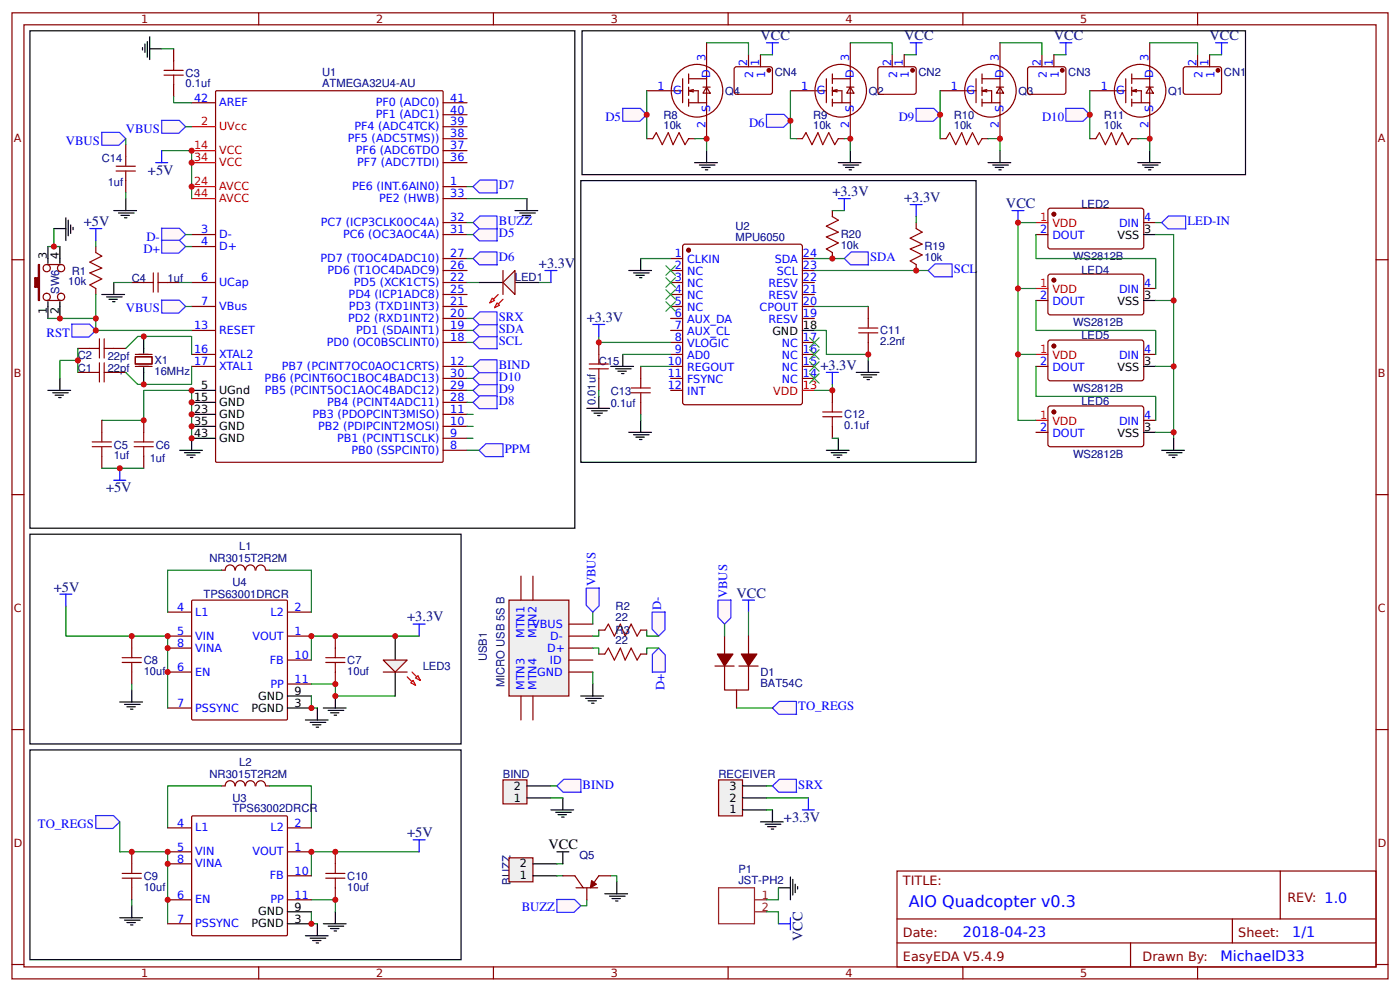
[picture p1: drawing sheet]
<svg xmlns="http://www.w3.org/2000/svg" width="309mm" height="219mm" viewBox="0 0 309 219" stroke-linecap="round" stroke-linejoin="round" font-family="sans-serif">
<g fill="none" stroke="#800" stroke-width=".26">
<path d="M2.6 2.8h304.1v213.3h-304.1zM5.3 5.5h298.7v207.9h-298.7zM57.1 2.8v2.7M109 2.8v2.7M160.9 2.8v2.7M212.7 2.8v2.7M264.6 2.8v2.7M42.3 22.7h5.3M47.8 20.1l49.8-.1 .3 .2v81.6l-.1 .2h-49.9l-.2-.1-.1-81.6zM97.9 22.7h5.3M97.9 35.9h5.3M97.9 33.3h5.3"/>
<path d="M97.9 30.6h5.3M97.9 28h5.3M97.9 25.3h5.3M2.6 57.3h2.7M21.2 54.4v1.3M42.3 54.4h5.3M42.3 51.8h5.3M97.9 51.8h5.3M97.9 41.2h5.3M97.9 57.1h5.3M97.9 59.7h5.3M97.9 49.1h5.3"/>
<path d="M97.9 43.8h5.3M304 57.3h2.7M17.2 76.9h2.6M21.2 63.7v1.3M25.1 76.9h2.7M42.3 78.2h5.3M42.3 67.7h5.3M42.3 62.4h5.3M42.3 72.9h5.3M97.9 67.7h5.3M97.9 62.4h5.3M97.9 72.9h5.3"/>
<path d="M97.9 65h5.3M97.9 70.3h5.3M97.9 75.6h5.3M17.2 82.2h2.6M25.1 82.2h2.7M42.3 80.9h5.3M97.9 80.9h5.3M97.9 83.5h5.3M97.9 86.2h5.3M97.9 88.8h5.3M97.9 91.5h5.3M97.9 94.1h5.3"/>
<path d="M97.9 96.8h5.3M97.9 99.4h5.3M2.6 109.2h2.7M304 109.2h2.7M2.6 161.1h2.7M304 161.1h2.7M198.2 192.3h105.8v21.1h-105.8zM282.8 192.3v10.6M2.6 212.9h2.7M57.1 213.4v2.7M109 213.4v2.7M160.9 213.4v2.7"/>
<path d="M198.2 202.9h105.8M198.2 208.1h105.8M212.7 213.4v2.7M249.8 208.1v5.3M264.6 213.4v2.7M272.3 202.9v5.2M304 212.9h2.7"/>
</g>
<path d="M42.3 35.9h5.3M42.3 33.3h5.3M42.3 28h5.3M42.3 43.8h5.3M42.3 41.2h5.3" fill="none" stroke="#f00" stroke-width=".26"/>
<path d="M42.3 86.2h5.3M42.3 96.8h5.3M42.3 94.1h5.3M42.3 88.8h5.3M42.3 91.5h5.3" fill="none" stroke="#000" stroke-width=".26"/>
<path d="M21.2 55.7l1.3 .8-2.7 1.4 2.7 1.3-2.7 1 2.7 1.4-2.7 1.3 1.4 .8M19.8 76.9h2.2M22 74.8v4.2M23 74.8v4.2M23 76.9h2.1M19.8 82.2h2.2M22 80.1v4.2M23 82.2h2.1M23 80.1v4.2" fill="none" stroke="#a00000" stroke-width=".26"/>
<path d="M15.8 71.6h4l1.4 1.3-1.6 1.5h-3.7z" fill="#fff7f8" stroke="#430aff" stroke-width=".26"/>
<path d="M35.7 10.8h2.7M35.7 33.3h6.6v10.5M38.4 21.4v1.3h3.9M21.2 53.1v1.3M17.2 76.9v2.7h-4v3.9M21.2 65v7.9h21.1M25.1 62.4h4M27.8 76.9l2.6-2.6h11.9v3.9M39.7 62.4h2.6M22.5 92.8h9.2v-6.6h10.6v10.6M42.3 80.9v4h-11.9l-2.6-2.7" fill="none" stroke="#080" stroke-width=".26"/>
<g fill="none" stroke="#000" stroke-width=".26">
<path d="M31.5 10.5v.5M32 9.7v1.9M32.5 9.2v3.4M33.1 10.8h2.6M33.1 8.1v5M22.5 65h5M23.5 65.5h3.5M24.1 66.1h1.8M24.9 66.6h.5M25.1 62.4v2.6M10.6 86.2h5M11.6 86.7h3.5"/>
<path d="M12.2 87.2h1.8M13 87.8h.5M13.2 83.5v2.7M39.7 99.4h5M40.7 99.9h3.5M42.3 96.8v2.6M41.3 100.5h1.8M42.1 101h.5"/>
</g>
<path d="M36.2 16.6h4.3M36.2 15.5h4.3M38.4 13.4v2.1M38.4 16.6v2.1M31.7 62.4h2.2M33.9 60.2v4.3M34.9 60.2v4.3M34.9 62.4h2.1" fill="none" stroke="#a00000" stroke-width=".26"/>
<path d="M38.4 10.8v2.6M38.4 18.7v2.7M29.1 62.4h2.6M37 62.4h2.7" fill="none" stroke="#800" stroke-width=".26"/>
<g fill="#fff7f8" stroke="#430aff" stroke-width=".26">
<path d="M35.7 50.4h3.9l1.4 1.4-1.5 1.4h-3.8z"/>
<path d="M35.7 53h3.9l1.4 1.4-1.5 1.5h-3.8z"/>
</g>
<path d="M41 54.4h1.3M41 51.8h1.3" fill="none" stroke="#080" stroke-width=".26"/>
<g fill="#fff7f8" stroke="#430aff" stroke-width=".26">
<path d="M104.5 86.2l1.5-1.5h3.8l.1 2.9h-4z"/>
<path d="M104.5 83.5l1.5-1.4h3.8l.1 2.8h-4z"/>
<path d="M104.5 80.9l1.5-1.5h3.8l.1 2.9h-4z"/>
<path d="M104.5 75.6l1.5-1.5h3.8l.1 2.9h-4z"/>
<path d="M104.5 72.9l1.5-1.4h3.8l.1 2.8h-4z"/>
<path d="M104.5 70.3l1.5-1.5h3.8l.1 2.9h-4z"/>
<path d="M104.5 57.1l1.5-1.5h3.8l.1 2.9h-4z"/>
<path d="M104.5 51.8l1.5-1.5h3.8l.1 2.9h-4z"/>
</g>
<g fill="none" stroke="#080" stroke-width=".26">
<path d="M103.2 57.1h1.3M103.2 51.8h1.3M103.2 41.2h1.3M103.2 62.4h2.6M103.2 70.3h1.3M103.2 72.9h1.3M103.2 75.6h1.3M119.1 62.4h2.6M103.2 80.9h1.3M103.2 83.5h1.3M103.2 86.2h1.3M103.2 88.8h1.3"/>
<path d="M103.2 91.5h1.3M103.2 94.1h1.3M103.2 96.8h1.3M22.5 103.4h9.2"/>
</g>
<path d="M20.4 97.6h4.2M20.4 98.6h4.2M22.5 95.4v2.2M22.5 98.6v2.1M29.6 97.6h4.3M29.6 98.6h4.3M31.7 95.4v2.2M31.7 98.6v2.1" fill="none" stroke="#a00000" stroke-width=".26"/>
<path d="M22.5 92.8v2.6M31.7 92.8v2.6M22.5 100.7v2.7M31.7 100.7v2.7" fill="none" stroke="#800" stroke-width=".26"/>
<path d="M35.7 66.3h3.9l1.4 1.4-1.5 1.4h-3.8z" fill="#fff7f8" stroke="#430aff" stroke-width=".26"/>
<path d="M41 67.7h1.3" fill="none" stroke="#080" stroke-width=".26"/>
<path d="M35.7 26.6h3.9l1.4 1.4-1.5 1.4h-3.8z" fill="#fff7f8" stroke="#430aff" stroke-width=".26"/>
<path d="M41 28h1.3" fill="none" stroke="#080" stroke-width=".26"/>
<path d="M25.7 36.7h4.2M25.7 37.8h4.2M27.8 34.6v2.1M27.8 37.8v2.1" fill="none" stroke="#a00000" stroke-width=".26"/>
<path d="M27.8 31.9v2.7M27.8 39.9v2.6" fill="none" stroke="#800" stroke-width=".26"/>
<path d="M22.4 29.2h4l1.4 1.4-1.5 1.5h-3.8z" fill="#fff7f8" stroke="#430aff" stroke-width=".26"/>
<g fill="none" stroke="#000" stroke-width=".26">
<path d="M6.6 6.8h120.4v109.8h-120.4zM25.1 46.5h5.1M26.2 47h3.4M26.7 47.5h1.9M27.5 48.1h.5M27.8 43.8v2.7M113.8 46.5h5M114.8 47h3.5M115.4 47.5h1.8M116.2 48.1h.5M116.4 43.8v2.7M31.7 74.3v3.7"/>
<path d="M31.7 81.1v3.8"/>
</g>
<path d="M27.8 30.6v1.3M27.8 42.5v1.3M103.2 43.8h13.2" fill="none" stroke="#080" stroke-width=".26"/>
<path d="M29.9 78.8h3.7v1.6h-3.7zM29.9 78.2h3.7M29.9 80.9h3.7" fill="none" stroke="#800" stroke-width=".26"/>
<path d="M104.5 41.2l1.5-1.5h3.8l.1 2.9h-4z" fill="#fff7f8" stroke="#430aff" stroke-width=".26"/>
<circle cx="152.1" cy="55.2" r=".4" fill="#800" stroke="#800" stroke-width=".26"/>
<g fill="none" stroke="#800" stroke-width=".26">
<path d="M148.2 57.1h2.6M148.2 59.7h2.6M151.1 54l25.6-.1 .5 .3 .1 34.6-.3 .5h-25.7l-.4-.2-.1-34.7zM177.3 57.1h2.6M177.3 59.7h2.6M148.2 62.4h2.6M148.2 65h2.6M148.2 67.7h2.6M148.2 70.3h2.6M148.2 72.9h2.6M148.2 75.6h2.6M148.2 78.2h2.6"/>
<path d="M177.3 62.4h2.6M177.3 65h2.6M177.3 67.7h2.6M177.3 70.3h2.6M177.3 75.6h2.6M177.3 78.2h2.6M148.2 80.9h2.6M148.2 83.5h2.6M148.2 86.2h2.6M177.3 80.9h2.6M177.3 83.5h2.6"/>
</g>
<path d="M177.3 86.2h2.6" fill="none" stroke="#f00" stroke-width=".26"/>
<path d="M177.3 72.9h2.6" fill="none" stroke="#000" stroke-width=".26"/>
<path d="M178.9 79.8l2.1 2.1zM181 79.8l-2.1 2.1z" fill="#000" stroke="#3c3" stroke-width=".26"/>
<g fill="#fff7f8" stroke="#430aff" stroke-width=".26">
<path d="M186.5 57.1l1.6-1.5h3.7l.1 2.9h-4z"/>
<path d="M205.1 59.7l1.5-1.4h3.7l.1 2.8h-4z"/>
</g>
<g fill="none" stroke="#a00000" stroke-width=".26">
<path d="M183.9 47.8l1.3 .8-2.6 1.3 2.6 1.3-2.6 1.1 2.6 1.3-2.6 1.4 1.3 .7M202.4 50.5l1.3 .7-2.6 1.4 2.6 1.3-2.6 1.1 2.6 1.3-2.6 1.3 1.3 .8M132.3 78.2v2.2M189.7 73.5h4.2M189.7 72.4h4.2M191.8 70.3v2.1M191.8 73.5v2.1M130.2 81.4h4.2M130.2 80.4h4.2M132.3 81.4v2.1M139.4 85.6h4.3M139.4 86.7h4.3"/>
<path d="M141.6 83.5v2.1M141.6 86.7v2.1M181.8 92h4.2M181.8 90.9h4.2M183.9 88.8v2.1M183.9 92v2.1M27 146.2h4.2M27 145.2h4.2M29.1 143.1v2.1M29.1 146.2v2.2M72 146.2h4.2M72 145.2h4.2"/>
<path d="M74.1 143.1v2.1M74.1 146.2v2.2"/>
</g>
<g fill="none" stroke="#800" stroke-width=".26">
<path d="M183.9 46.5v1.3M183.9 55.7v1.4M202.4 49.1v1.4M202.4 58.4v1.3M132.3 75.6v2.6M191.8 67.7v2.6M191.8 75.6v2.6M132.3 83.5v2.7M141.6 80.9v2.6M141.6 88.8v2.7M183.9 86.2v2.6M183.9 94.1v2.7"/>
<path d="M37 135.1h5.3M42.5 132.5h20.7l.3 .1v26.1l-.1 .2h-20.8l-.2-.1-.1-26.1zM48.9 125.9h.8M49.8 125.8a1.06 1.06 0 0 1 1-1.1 1.06 1.06 0 0 1 1.1 1.1M52 125.8a1.06 1.06 0 0 1 1.1-1.1 1.06 1.06 0 0 1 1 1.1M54.3 125.8a1.06 1.06 0 0 1 1-1.1 1.06 1.06 0 0 1 1.1 1.1M56.5 125.8a1.06 1.06 0 0 1 1.1-1.1 1.06 1.06 0 0 1 1.1 1.1M58.7 125.9h.8M63.5 135.1h5.3M29.1 140.4v2.7M29.1 148.4v2.6M37 140.4h5.3"/>
<path d="M37 148.4h5.3M37 156.3h5.3M37 143.1h5.3M63.5 140.4h5.3M63.5 145.7h5.3M63.5 151h5.3M74.1 140.4v2.7M74.1 148.4v2.6"/>
</g>
<g fill="none" stroke="#000" stroke-width=".26">
<path d="M128.3 39.9h87.3v62.1h-87.3zM138.9 59.7h5M141.6 57.1v2.6M137.6 78.2v2.7M140 60.2h3.4M140.5 60.8h1.8M141.3 61.3h.5M191.8 79.6v2.6M129.6 90.1h5.1M130.7 90.7h3.4M131.2 91.2h1.9M132 91.7h.6"/>
<path d="M132.3 87.5v2.6M134.9 80.9h5.1M136 81.4h3.4M136.5 81.9h1.9M137.3 82.5h.5M138.9 95.4h5M140 96h3.4M140.5 96.5h1.8M141.3 97h.5M141.6 92.8v2.6M182.6 99.4h5M183.6 99.9h3.5"/>
<path d="M185.2 96.8v2.6M189.2 82.2h5M190.2 82.7h3.5M190.8 83.3h1.8M191.6 83.8h.5M6.6 117.9h95.3v46.3h-95.3zM184.1 100.5h1.9M184.9 101h.6M26.5 155h5M27.5 155.5h3.5M28 156h1.9M28.8 156.6h.6"/>
<path d="M29.1 152.3v2.7M63.5 156.3h5.3M63.5 153.6h5.3M67.5 158.9h5M68.5 159.5h3.5M69.1 160h1.8M70.1 156.3v2.6M71.4 156.3h5.1M72.5 156.8h3.4M73 157.3h1.9M73.8 157.9h.5M74.1 153.6v2.7"/>
<path d="M87.3 140.4v5.3M87.3 148.4v5.2M69.8 160.5h.6"/>
</g>
<g fill="none" stroke="#080" stroke-width=".26">
<path d="M141.6 57.1h6.6M179.9 57.1h6.6M179.9 59.7h25.2M183.9 46.5h2.6M202.4 47.8v1.3M132.3 74.3v1.3h15.9M137.6 78.2h10.6M179.9 72.9h2.7v5.3h9.2v1.4M179.9 67.7h11.9M132.3 86.2v1.3M141.6 80.9h6.6M141.6 91.5v1.3"/>
<path d="M183.9 84.9v1.3h-4M183.9 96.8h1.3M48.9 125.9h-11.9v9.2M59.5 125.9h9.3v9.2M29.1 140.4h7.9v15.9M29.1 151v1.3M68.8 153.6v2.7h1.3M68.8 151h5.3v2.6h13.2M92.6 140.4h-23.8v5.3"/>
</g>
<path d="M185.2 43.8h2.7M186.5 43.8v2.7M201.1 45.2h2.6M202.4 45.2v2.6M131 71.6h2.6M132.3 71.6v2.7M182.6 82.2h2.6M183.9 82.2v2.7M91.3 137.8h2.6M92.6 137.8v2.6" fill="none" stroke="#00f" stroke-width=".26"/>
<g fill="#000" stroke="#3c3" stroke-width=".26">
<path d="M147.1 58.7l2.1 2.1zM147.1 60.8l2.1-2.1z"/>
<path d="M147.1 61.3l2.1 2.1zM149.2 61.3l-2.1 2.1z"/>
<path d="M147.1 63.9l2.1 2.2zM147.1 66.1l2.1-2.2z"/>
<path d="M147.1 66.6l2.1 2.1zM149.2 66.6l-2.1 2.1z"/>
<path d="M178.9 77.2l2.1 2.1zM181 77.2l-2.1 2.1z"/>
<path d="M178.9 74.5l2.1 2.1zM181 74.5l-2.1 2.1z"/>
<path d="M178.9 82.5l2.1 2.1zM181 82.5l-2.1 2.1z"/>
</g>
<path d="M84.7 145.7h5.3l-2.7 2.7z" fill="#efefef" stroke="#800" stroke-width=".26"/>
<path d="M90 149.4l1.8 1.9M91 148.4l1.9 1.8" fill="none" stroke="#f00" stroke-width=".26"/>
<g fill="#efefef" stroke="#f00" stroke-width=".26">
<path d="M91.3 150.2l.5 1.1-1-.6z"/>
<path d="M91.8 149.7l.5-.6 .6 1.1z"/>
</g>
<g fill="none" stroke="#800" stroke-width=".26">
<path d="M84.7 148.4h5.3M51.9 173.5a1.06 1.06 0 0 0-1.1-1.2 1.06 1.06 0 0 0-1 1.2h-.9M52 173.5a1.06 1.06 0 0 1 1.1-1.2 1.06 1.06 0 0 1 1 1.2M54.3 173.5a1.06 1.06 0 0 1 1-1.2 1.06 1.06 0 0 1 1.1 1.2M56.5 173.5a1.06 1.06 0 0 1 1.1-1.2 1.06 1.06 0 0 1 1.1 1.2M58.7 173.5h.8M29.1 188v2.7M29.1 196v2.6M37 188h5.3M37 182.7h5.3M37 198.6h5.3M37 190.7h5.3"/>
<path d="M42.5 180.1h20.7l.3 .1v26.1l-.1 .2-20.8 .1-.2-.2-.1-26zM63.5 188h5.3M63.5 182.7h5.3M63.5 198.6h5.3M63.5 193.3h5.3M74.1 188v2.7M74.1 196v2.6M37 203.9h5.3"/>
</g>
<path d="M14.6 133.8v6.6h14.5M48.9 173.5h-11.9v9.2M59.5 173.5h9.3v9.2M26.5 188h10.5v15.9M29.1 198.6v1.3M68.8 198.6h5.3v2.7M92.6 188h-23.8v5.3M68.8 201.3v2.6h1.3" fill="none" stroke="#080" stroke-width=".26"/>
<g fill="none" stroke="#000" stroke-width=".26">
<path d="M6.6 165.5h95.3v46.4h-95.3zM29.1 199.9v2.7M26.5 202.6h5M27.5 203.1h3.5M28 203.6h1.9M28.8 204.2h.6M63.5 203.9h5.3M63.5 201.3h5.3M67.5 206.6h5M68.5 207.1h3.5M69.1 207.6h1.8M69.8 208.1h.6"/>
<path d="M70.1 203.9v2.7M71.4 203.9h5.1M72.5 204.4h3.4M73 205h1.9M73.8 205.5h.5M74.1 201.3v2.6"/>
</g>
<path d="M27 193.9h4.2M27 192.8h4.2M29.1 190.7v2.1M29.1 193.9v2.1M72 193.9h4.2M72 192.8h4.2M74.1 190.7v2.1M74.1 193.9v2.1" fill="none" stroke="#a00000" stroke-width=".26"/>
<path d="M13.2 131.2h2.7M14.6 131.2v2.6M91.3 185.4h2.6M92.6 185.4v2.6" fill="none" stroke="#00f" stroke-width=".26"/>
<path d="M112.4 132.5h13.3v21.1h-13.3z" fill="#efefef" stroke="#800" stroke-width=".26"/>
<path d="M115.1 127.2v5.3M117.7 127.2v5.3M125.7 137.8h5.3M115.1 153.6v5.3M117.7 153.6v5.3M125.7 148.4h5.3M125.7 140.4h5.3M125.7 143.1h5.3M125.7 145.7h5.3" fill="none" stroke="#800" stroke-width=".26"/>
<path d="M131 135.1v2.7M132.3 139.1v1.3h-1.3M131 143.1h1.3v1.3M131 148.4v2.6" fill="none" stroke="#080" stroke-width=".26"/>
<path d="M128.3 153.6h5M129.4 154.2h3.4M129.9 154.7h1.9M130.7 155.2h.5M131 151v2.6" fill="none" stroke="#000" stroke-width=".26"/>
<g fill="#fff7f8" stroke="#430aff" stroke-width=".26">
<path d="M144.1 144.4l1.4-1.3 1.5 1.5v3.8h-2.9z"/>
<path d="M144.1 135.1h2.8v3.9l-1.4 1.4-1.4-1.5z"/>
</g>
<path d="M142.9 139.1v1.3h2.6M145.5 143.1h-2.6v1.3" fill="none" stroke="#080" stroke-width=".26"/>
<g fill="#fff7f8" stroke="#430aff" stroke-width=".26">
<path d="M129.5 129.8h2.9v3.9l-1.4 1.4-1.5-1.5z"/>
<path d="M123 198.6h3.9l1.4 1.3-1.5 1.5h-3.8z"/>
</g>
<path d="M133.6 197.3h5M134.7 197.8h3.4M135.2 198.4h1.9M136 198.9h.5M136.3 194.7v2.6" fill="none" stroke="#000" stroke-width=".26"/>
<path d="M112.4 189.4h5.3v5.3h-5.3z" fill="#efefef" stroke="#800" stroke-width=".26"/>
<path d="M117.7 193.3h5.3M117.7 190.7h5.3" fill="none" stroke="#000" stroke-width=".26"/>
<path d="M123 193.3h1.4M123 190.7h1.4M129.6 198.6v1.3h-1.3M134.9 193.3h1.4v1.4" fill="none" stroke="#080" stroke-width=".26"/>
<path d="M158.7 172.2h5.3v7.9h-5.3z" fill="#efefef" stroke="#800" stroke-width=".26"/>
<path d="M164 173.5h5.3M164 178.8h5.3M164 176.1h5.3M170.7 178.8v2.6M168 181.4h5M169.1 182h3.4M169.6 182.5h1.8M170.4 183h.5" fill="none" stroke="#000" stroke-width=".26"/>
<path d="M177.3 178.8h2.6M178.6 176.1v2.7" fill="none" stroke="#00f" stroke-width=".26"/>
<path d="M169.3 178.8h1.4M169.3 176.1h9.3M169.3 173.5h1.4" fill="none" stroke="#080" stroke-width=".26"/>
<path d="M111.1 172.2h5.3v5.3h-5.3z" fill="#efefef" stroke="#800" stroke-width=".26"/>
<path d="M116.4 176.1h5.3M116.4 173.5h5.3M121.7 178.8h5M122.8 179.3h3.4M123.3 179.8h1.8M124.4 176.1v2.7M124.1 180.4h.5" fill="none" stroke="#000" stroke-width=".26"/>
<path d="M121.7 176.1h2.7" fill="none" stroke="#080" stroke-width=".26"/>
<path d="M123 173.5l1.6-1.5h3.7l.1 2.9h-4z" fill="#fff7f8" stroke="#430aff" stroke-width=".26"/>
<path d="M121.7 173.5h1.3" fill="none" stroke="#080" stroke-width=".26"/>
<path d="M128.6 6.8h146.6v31.7h-146.6z" fill="none" stroke="#000" stroke-width=".26"/>
<g fill="none" stroke="#800" stroke-width=".26">
<path d="M150 15.9a5.7 5.7 0 0 1 8 .1 5.7 5.7 0 0 1 0 8.1 5.7 5.7 0 0 1-8 0 5.9 5.9 0 0 1 0-8.2zM150.8 17.4v5.3M152.1 16.3v2.1M152.1 19.2v1.9M152.1 17.4h4M153.2 19.8l-1.1 .2M155.3 19.2h1.6M156.1 19.2l.8 1.4h-1.6zM156.1 9.4v21.2M181.7 15.9a5.7 5.7 0 0 1 8.1 .1 5.7 5.7 0 0 1 0 8.1 5.7 5.7 0 0 1-8.1 0 5.9 5.9 0 0 1 0-8.2zM182.6 17.4v5.3M183.9 17.4h4"/>
<path d="M183.9 16.3v2.1M183.9 19.2v1.9M184.9 19.8l-1 .2M187.1 19.2h1.5M187.9 19.2l.7 1.4h-1.5zM187.9 9.4v21.2M214.8 15.9a5.7 5.7 0 0 1 8 .1 5.7 5.7 0 0 1 0 8.1 5.7 5.7 0 0 1-8 0 5.9 5.9 0 0 1 0-8.2zM215.6 17.4v5.3M217 17.4h3.9M217 16.3v2.1M217 19.2v1.9M218 19.8l-1 .2"/>
<path d="M220.1 19.2h1.6M220.9 19.2l.8 1.4h-1.6zM220.9 9.4v21.2M247.9 15.9a5.7 5.7 0 0 1 8 .1 5.7 5.7 0 0 1 0 8.1 5.7 5.7 0 0 1-8 0 5.9 5.9 0 0 1 0-8.2zM248.7 17.4v5.3M250 17.4h4M250 16.3v2.1M250 19.2v1.9M251.1 19.8l-1.1 .2M253.2 19.2h1.6M254 19.2l.8 1.4h-1.6zM254 9.4v21.2"/>
<path d="M142.9 20h5.3M148.4 20h2.4M152.1 21.9v1.6M152.1 22.7h4M153.2 20.3l-1.1-.3h2.2v2.7M174.6 20h5.3M180.2 20h2.4M183.9 22.7h4M183.9 21.9v1.6M184.9 20.3l-1-.3h2.1v2.7M207.7 20h5.3M213.3 20h2.3"/>
<path d="M217 22.7h3.9M217 21.9v1.6M218 20.3l-1-.3h2.1v2.7M240.8 20h5.3M246.3 20h2.4M250 22.7h4M250 21.9v1.6M251.1 20.3l-1.1-.3h2.1v2.7"/>
</g>
<g fill="#fff7f8" stroke="#430aff" stroke-width=".26">
<path d="M137.5 23.9h4l1.4 1.4-1.5 1.5h-3.8z"/>
<path d="M169.3 25.3h3.9l1.4 1.3-1.5 1.5h-3.8z"/>
</g>
<path d="M209 30.6l.8-1.3 1.3 2.6 1.4-2.6 1 2.6 1.3-2.6 1.4 2.6 .8-1.3" fill="none" stroke="#a00000" stroke-width=".26"/>
<path d="M207.7 30.6h1.3M217 30.6h1.3" fill="none" stroke="#800" stroke-width=".26"/>
<path d="M202.3 23.9h4l1.4 1.4-1.5 1.5h-3.8z" fill="#fff7f8" stroke="#430aff" stroke-width=".26"/>
<path d="M144.2 30.6l.8-1.3 1.3 2.6 1.3-2.6 1.1 2.6 1.3-2.6 1.3 2.6 .8-1.3M177.3 30.6l.8-1.3 1.3 2.6 1.3-2.6 1.1 2.6 1.3-2.6 1.3 2.6 .8-1.3M242.1 30.6l.8-1.3 1.3 2.6 1.3-2.6 1.1 2.6 1.3-2.6 1.3 2.6 .8-1.3" fill="none" stroke="#a00000" stroke-width=".26"/>
<path d="M142.9 30.6h1.3M152.1 30.6h1.4M175.9 30.6h1.4M185.2 30.6h1.3M240.8 30.6h1.3M250 30.6h1.4" fill="none" stroke="#800" stroke-width=".26"/>
<g fill="none" stroke="#000" stroke-width=".26">
<path d="M153.5 35.9h5M154.5 36.4h3.5M155 37h1.9M155.8 37.5h.6M156.1 33.3v2.6M185.2 35.9h5M186.3 36.4h3.4M186.8 37h1.8M187.6 37.5h.5M187.9 33.3v2.6M218.3 35.9h5M219.3 36.4h3.5"/>
<path d="M219.9 37h1.8M220.7 37.5h.5M220.9 33.3v2.6M251.4 35.9h5M252.4 36.4h3.5M252.9 37h1.9M253.7 37.5h.6M254 33.3v2.6"/>
</g>
<path d="M142.9 20v10.6M153.5 30.6h2.6v2.7M174.6 20v10.6h1.3M186.5 30.6h1.4v2.7M207.7 20v10.6M218.3 30.6h2.6v2.7M240.8 20v10.6M251.4 30.6h2.6v2.7" fill="none" stroke="#080" stroke-width=".26"/>
<path d="M235.4 23.9h4l1.4 1.4-1.6 1.5h-3.7z" fill="#fff7f8" stroke="#430aff" stroke-width=".26"/>
<path d="M169.3 9.4h2.7M170.7 9.4v2.7M201.1 9.4h2.6M202.4 9.4v2.7M234.2 9.4h2.6M235.5 9.4v2.7M268.6 9.4h2.6M269.9 9.4v2.7" fill="none" stroke="#00f" stroke-width=".26"/>
<path d="M162.5 14.8h7.9l.3 .5-.1 5.3-.5 .2h-7.6l-.3-.5v-5zM165.4 12.1v2.6M168 12.1v2.6M194.2 14.8h7.9l.3 .5-.1 5.3-.4 .2h-7.7l-.3-.5v-5zM197.1 12.1v2.6M199.8 12.1v2.6M227.3 14.8h7.9l.3 .5-.1 5.3-.5 .2h-7.6l-.3-.5v-5zM230.2 12.1v2.6M232.8 12.1v2.6M261.7 14.8h7.9l.3 .5-.1 5.3-.5 .2h-7.6l-.3-.5v-5zM264.6 12.1v2.6M267.2 12.1v2.6" fill="none" stroke="#800" stroke-width=".26"/>
<g fill="#800" stroke="#800" stroke-width=".26">
<circle cx="169.9" cy="15.5" r=".4"/>
<circle cx="201.6" cy="15.5" r=".4"/>
<circle cx="234.7" cy="15.5" r=".4"/>
<circle cx="269.1" cy="15.5" r=".4"/>
</g>
<path d="M156.1 9.4h9.3v2.7M168 12.1h2.7M187.9 9.4h9.2v2.7M199.8 12.1h2.6M220.9 9.4h9.3v2.7M232.8 12.1h2.7M254 9.4h10.6v2.7M267.2 12.1h2.7" fill="none" stroke="#080" stroke-width=".26"/>
<path d="M170.7 156.3l1.5-1.5h3.7l.1 2.9h-4z" fill="#fff7f8" stroke="#430aff" stroke-width=".26"/>
<path d="M162.7 156.3h8" fill="none" stroke="#080" stroke-width=".26"/>
<path d="M164 132.5h2.7M165.4 132.5v2.6" fill="none" stroke="#00f" stroke-width=".26"/>
<path d="M158.6 132.5l2.9-.1v4l-1.4 1.4-1.5-1.6z" fill="#fff7f8" stroke="#430aff" stroke-width=".26"/>
<path d="M160.1 137.8v2.6M165.4 135.1v5.3" fill="none" stroke="#080" stroke-width=".26"/>
<path d="M158 147h4.2M160.1 147v5.3h5.3v-5.3M160.1 140.4v4M162.7 152.3v4M163.2 147h4.3M165.4 140.4v4M124.4 193.3h2.6l1.9 2.7M127.3 196h4.7M129.6 196v2.6M134.9 193.3h-2.6l-1.3 1.9" fill="none" stroke="#800" stroke-width=".26"/>
<g fill="#800" stroke="#800" stroke-width=".26">
<path d="M163.8 144.4h3.4l-1.8 2.6z"/>
<path d="M158.5 144.4h3.4l-1.8 2.6z"/>
<path d="M130.7 194.4l1.1 .8-1.4 .8z"/>
</g>
<path d="M105.8 62.4h5.3M113.8 62.4h5.3" fill="none" stroke="#000" stroke-width=".26"/>
<path d="M111.1 62.4l2.7-2.7v5.3z" fill="#efefef" stroke="#800" stroke-width=".26"/>
<path d="M110.1 65l-1.9 1.9M111.1 66.1l-1.8 1.8" fill="none" stroke="#f00" stroke-width=".26"/>
<g fill="#efefef" stroke="#f00" stroke-width=".26">
<path d="M108.7 65.8l.6 .5-1.1 .6z"/>
<path d="M109.8 66.9l.5 .5-1 .5z"/>
</g>
<path d="M111.1 59.7v5.3" fill="none" stroke="#800" stroke-width=".26"/>
<path d="M21.1 180h4l1.4 1.4-1.6 1.5h-3.7z" fill="#fff7f8" stroke="#430aff" stroke-width=".26"/>
<path d="M10.6 54.4h2.6M11.9 50.5v3.9M10.6 70.3h10.6M17.2 79.6v2.6M26.5 181.4v6.6M172 196v2.6h-2.7M169.3 201.3h2.7v2.6" fill="none" stroke="#080" stroke-width=".26"/>
<path d="M120.4 59.7h2.6M121.7 59.7v2.7M172 203.9h2.6M174.6 202.6v2.6" fill="none" stroke="#00f" stroke-width=".26"/>
<path d="M158.7 196h8v7.9h-8zM166.7 198.6h2.6M166.7 201.3h2.6" fill="none" stroke="#8d2323" stroke-width=".26"/>
<g fill="none" stroke="#000" stroke-width=".26">
<path d="M10.6 54.4v3.7M11.9 50.5h2.7M13.2 54.4v3.7M14.6 48.1v5M15.1 48.6v3.4M15.6 49.7v1.8M16.1 50.2v.5M10.6 66.6v3.7M13.2 66.6v3.7M172 196h2.6M174.6 193.6v5M175.2 194.1v3.5"/>
<path d="M175.7 195.2v1.8M176.2 195.7v.5"/>
</g>
<path d="M8.5 58.4h.2v7.9h-.2v-2.9h-.8v-2.1h.8z" fill="#800" stroke="#800" stroke-width=".26"/>
<g fill="none" stroke="#800" stroke-width=".26">
<path d="M10.3 58.4h3.2M10.3 66.3h3.2"/>
<circle cx="10.3" cy="59.2" r=".8"/>
<circle cx="13.5" cy="59.2" r=".8"/>
<circle cx="10.3" cy="65.5" r=".8"/>
<circle cx="13.5" cy="65.5" r=".8"/>
</g>
<g fill="#fff7f8" stroke="#430aff" stroke-width=".26">
<path d="M104.5 88.8l1.5-1.4h3.8l.1 2.8h-4z"/>
<path d="M104.5 49.1l1.5-1.4h3.8l.1 2.8h-4z"/>
</g>
<path d="M103.2 49.1h1.3" fill="none" stroke="#080" stroke-width=".26"/>
<path d="M105.8 99.4l1.6-1.5h3.7l.1 2.9h-4z" fill="#fff7f8" stroke="#430aff" stroke-width=".26"/>
<path d="M103.2 99.4h2.6" fill="none" stroke="#080" stroke-width=".26"/>
<path d="M133.6 139.1l.8-1.3 1.3 2.6 1.4-2.6 1 2.6 1.3-2.6 1.4 2.6 .8-1.3M133.6 144.4l.8-1.3 1.3 2.6 1.4-2.6 1 2.6 1.3-2.6 1.4 2.6 .8-1.3" fill="none" stroke="#a00000" stroke-width=".26"/>
<path d="M132.3 139.1h1.3M141.6 139.1h1.3M132.3 144.4h1.3M141.6 144.4h1.3" fill="none" stroke="#800" stroke-width=".26"/>
<path d="M34.4 35.9h2.6M35.7 33.3v2.6M19.8 50.5h2.7M21.2 50.5v2.6M25.1 106h2.7M26.5 103.4v2.6" fill="none" stroke="#00f" stroke-width=".26"/>
<path d="M170.7 173.5l1.5-1.5h3.7l.1 2.9h-4z" fill="#fff7f8" stroke="#430aff" stroke-width=".26"/>
<path d="M252.7 51.8h2.6M252.7 66.3h2.6M252.7 80.9h2.6M252.7 95.4h2.6M123 188h2.7M124.4 188v2.7" fill="none" stroke="#000" stroke-width=".26"/>
<g fill="#800" stroke="#800" stroke-width=".26">
<circle cx="232.8" cy="76.4" r=".4"/>
<circle cx="232.8" cy="47.3" r=".4"/>
<circle cx="232.8" cy="61.8" r=".4"/>
<circle cx="232.8" cy="90.9" r=".4"/>
</g>
<path d="M228.9 51.8h2.6M231.8 46h20.6l.3 .5-.1 8.2-.5 .3-20.3-.1-.3-.5v-7.9zM252.7 49.1h2.6M228.9 66.3h2.6M231.8 75.1h20.6l.3 .5-.1 8.2-.5 .3-20.3-.1-.3-.5v-7.9zM231.8 60.6h20.6l.3 .4-.1 8.2-.5 .3-20.3-.1-.3-.4v-8zM252.7 78.2h2.6M252.7 63.7h2.6M228.9 80.9h2.6M228.9 95.4h2.6M231.8 89.7h20.6l.3 .4-.1 8.2-.5 .3-20.3-.1-.3-.4v-8zM252.7 92.8h2.6" fill="none" stroke="#800" stroke-width=".26"/>
<path d="M228.9 49.1h2.6M228.9 78.2h2.6M228.9 63.7h2.6M228.9 92.8h2.6" fill="none" stroke="#f00" stroke-width=".26"/>
<path d="M228.9 51.8v5.3h26.4v6.6M228.9 49.1h-4v43.7h4M255.3 49.1h1.3M224.9 78.2h4M224.9 63.7h4M228.9 66.3v6.6h26.4v5.3M255.3 66.3h4v14.6M228.9 80.9v6.6h26.4v5.3M255.3 80.9h4v14.5M255.3 95.4h4v1.4" fill="none" stroke="#080" stroke-width=".26"/>
<path d="M223.6 46.5h2.6M224.9 46.5v2.6" fill="none" stroke="#00f" stroke-width=".26"/>
<path d="M256.6 49.1l1.6-1.4h3.7l.1 2.8h-4z" fill="#fff7f8" stroke="#430aff" stroke-width=".26"/>
<path d="M256.6 99.4h5.1M257.7 99.9h3.4M259.3 96.8v2.6M258.2 100.5h1.9M259 101h.6" fill="none" stroke="#000" stroke-width=".26"/>
<path d="M255.3 51.8h4v14.5" fill="none" stroke="#080" stroke-width=".26"/>
<g fill="#c00">
<circle cx="259.3" cy="66.3" r=".66"/>
<circle cx="259.3" cy="80.9" r=".66"/>
<circle cx="259.3" cy="95.4" r=".66"/>
<circle cx="224.9" cy="49.1" r=".66"/>
<circle cx="224.9" cy="78.2" r=".66"/>
<circle cx="224.9" cy="63.7" r=".66"/>
<circle cx="26.5" cy="103.4" r=".66"/>
<circle cx="11.9" cy="54.4" r=".66"/>
<circle cx="21.2" cy="72.9" r=".66"/>
<circle cx="240.8" cy="25.3" r=".66"/>
<circle cx="207.7" cy="25.3" r=".66"/>
<circle cx="220.9" cy="30.6" r=".66"/>
<circle cx="254" cy="30.6" r=".66"/>
<circle cx="187.9" cy="30.6" r=".66"/>
<circle cx="174.6" cy="26.6" r=".66"/>
<circle cx="156.1" cy="30.6" r=".66"/>
<circle cx="142.9" cy="25.3" r=".66"/>
<circle cx="37" cy="190.7" r=".66"/>
<circle cx="37" cy="198.6" r=".66"/>
<circle cx="37" cy="188" r=".66"/>
<circle cx="68.8" cy="203.9" r=".66"/>
<circle cx="68.8" cy="188" r=".66"/>
<circle cx="74.1" cy="198.6" r=".66"/>
<circle cx="74.1" cy="188" r=".66"/>
<circle cx="29.1" cy="188" r=".66"/>
<circle cx="74.1" cy="153.6" r=".66"/>
<circle cx="29.1" cy="140.4" r=".66"/>
<circle cx="37" cy="148.4" r=".66"/>
<circle cx="37" cy="143.1" r=".66"/>
<circle cx="37" cy="140.4" r=".66"/>
<circle cx="68.8" cy="156.3" r=".66"/>
<circle cx="68.8" cy="140.4" r=".66"/>
<circle cx="74.1" cy="140.4" r=".66"/>
<circle cx="74.1" cy="151" r=".66"/>
<circle cx="87.3" cy="140.4" r=".66"/>
<circle cx="183.9" cy="57.1" r=".66"/>
<circle cx="132.3" cy="75.6" r=".66"/>
<circle cx="183.9" cy="86.2" r=".66"/>
<circle cx="191.8" cy="78.2" r=".66"/>
<circle cx="202.4" cy="59.7" r=".66"/>
<circle cx="42.3" cy="41.2" r=".66"/>
<circle cx="42.3" cy="35.9" r=".66"/>
<circle cx="42.3" cy="33.3" r=".66"/>
<circle cx="42.3" cy="96.8" r=".66"/>
<circle cx="42.3" cy="94.1" r=".66"/>
<circle cx="42.3" cy="91.5" r=".66"/>
<circle cx="42.3" cy="88.8" r=".66"/>
<circle cx="42.3" cy="86.2" r=".66"/>
<circle cx="31.7" cy="74.3" r=".66"/>
<circle cx="31.7" cy="84.9" r=".66"/>
<circle cx="31.7" cy="92.8" r=".66"/>
<circle cx="17.2" cy="79.6" r=".66"/>
<circle cx="21.2" cy="70.3" r=".66"/>
<circle cx="13.2" cy="70.3" r=".66"/>
</g>
<text font-size="3.5" fill="#00f" x="200.8" y="200.2">AIO Quadcopter v0.3</text>
<g font-size="3.2" fill="#000080">
<text x="168" y="8.8">VCC</text>
<text x="199.8" y="8.8">VCC</text>
<text x="232.8" y="8.8">VCC</text>
<text x="267.2" y="8.9">VCC</text>
<text x="32.7" y="38.6">+5V</text>
<text x="183.9" y="43.3">+3.3V</text>
<text x="199.8" y="44.6">+3.3V</text>
<text x="222.2" y="46">VCC</text>
<text x="18.5" y="49.9">+5V</text>
<text x="119.1" y="59.2">+3.3V</text>
<text x="129.7" y="71">+3.3V</text>
<text x="181.2" y="81.6">+3.3V</text>
<text x="23.4" y="108.7">+5V</text>
<text x="11.9" y="130.6">+5V</text>
<text x="162.7" y="131.9">VCC</text>
<text x="90" y="137.2">+3.3V</text>
<text x="90" y="184.9">+5V</text>
<text x="173.2" y="181.5">+3.3V</text>
<text x="177.3" y="207.8" transform="rotate(-90 177.3 207.8)">VCC</text>
</g>
<text font-size="3.2" x="121.2" y="187.5">VCC</text>
<g font-size="3.2" fill="#00f">
<text x="212.7" y="206.8">2018-04-23</text>
<text x="285.5" y="206.8">1/1</text>
<text x="269.6" y="212.1">MichaelD33</text>
</g>
<g font-size="2.8" fill="#00f">
<text x="27.8" y="29.3">VBUS</text>
<text x="133.7" y="26.7">D5</text>
<text x="165.5" y="28">D6</text>
<text x="198.6" y="26.7">D9</text>
<text x="230.2" y="26.7">D10</text>
<text x="14.6" y="31.9">VBUS</text>
<text x="110.2" y="41.8">D7</text>
<text x="32.3" y="53.1">D-</text>
<text x="110.2" y="52.4">D5</text>
<text x="110.2" y="49.7">BUZZ</text>
<text x="262.3" y="49.7">LED-IN</text>
<text x="31.7" y="55.8">D+</text>
<text x="110.2" y="57.7">D6</text>
<text x="192.2" y="57.7">SDA</text>
<text x="210.7" y="60.3">SCL</text>
<text x="27.8" y="69">VBUS</text>
<text x="110.2" y="70.9">SRX</text>
<text x="10.3" y="74.3">RST</text>
<text x="110.2" y="76.2">SCL</text>
<text x="110.2" y="73.5">SDA</text>
<text x="110.2" y="81.5">BIND</text>
<text x="110.2" y="86.8">D9</text>
<text x="110.2" y="84.1">D10</text>
<text x="110.2" y="89.4">D8</text>
<text x="111.5" y="100">PPM</text>
<text x="131.6" y="129.4" transform="rotate(-90 131.6 129.4)">VBUS</text>
<text x="146.1" y="134.7" transform="rotate(-90 146.1 134.7)">D-</text>
<text x="160.7" y="132.1" transform="rotate(-90 160.7 132.1)">VBUS</text>
<text x="146.8" y="152.4" transform="rotate(-90 146.8 152.4)">D+</text>
<text x="176.4" y="156.8">TO_REGS</text>
<text x="128.7" y="174.1">BIND</text>
<text x="176.4" y="174.1">SRX</text>
<text x="8.4" y="182.7">TO_REGS</text>
<text x="115.3" y="201.2">BUZZ</text>
</g>
<g font-size="2.8" fill="#800">
<text x="199.5" y="195.4">TITLE:</text>
<text x="284.4" y="199.2">REV: 1.0</text>
<text x="199.5" y="206.8">Date:</text>
<text x="273.6" y="206.8">Sheet:</text>
<text x="199.5" y="212.1">EasyEDA V5.4.9</text>
<text x="252.4" y="212.1">Drawn By:</text>
</g>
<g font-size="2.5" fill="#800">
<text x="31.2" y="5.1">1</text>
<text x="83.1" y="5.1">2</text>
<text x="134.9" y="5.1">3</text>
<text x="186.8" y="5.1">4</text>
<text x="238.7" y="5.1">5</text>
<text x="3" y="31.4">A</text>
<text x="304.4" y="31.4">A</text>
<text x="3" y="83.3">B</text>
<text x="304.4" y="83.3">B</text>
<text x="3" y="135.1">C</text>
<text x="304.4" y="135.1">C</text>
<text x="3" y="187">D</text>
<text x="304.4" y="187">D</text>
<text x="31.2" y="215.7">1</text>
<text x="83.1" y="215.7">2</text>
<text x="134.9" y="215.7">3</text>
<text x="186.8" y="215.7">4</text>
<text x="238.7" y="215.7">5</text>
</g>
<g font-size="2.5" fill="#000080">
<text x="41" y="16.9">C3</text>
<text x="71.2" y="16.9">U1</text>
<text x="171.2" y="16.7">CN4</text>
<text x="202.9" y="16.7">CN2</text>
<text x="236" y="16.7">CN3</text>
<text x="270.4" y="16.7">CN1</text>
<text x="41" y="19.3">0.1uf</text>
<text x="71.2" y="19.2">ATMEGA32U4-AU</text>
<text x="160.2" y="20.9">Q4</text>
<text x="192" y="20.9">Q2</text>
<text x="225" y="20.9">Q3</text>
<text x="258.1" y="20.9">Q1</text>
<text x="146.6" y="28.5">10k</text>
<text x="146.6" y="26.2">R8</text>
<text x="179.7" y="28.5">10k</text>
<text x="179.7" y="26.2">R9</text>
<text x="210.7" y="28.5">10k</text>
<text x="210.7" y="26.2">R10</text>
<text x="243.9" y="28.5">10k</text>
<text x="243.9" y="26.2">R11</text>
<text x="22.5" y="35.8">C14</text>
<text x="23.8" y="41.1">1uf</text>
<text x="238.9" y="45.8">LED2</text>
<text x="162.5" y="53.1">MPU6050</text>
<text x="162.5" y="50.7">U2</text>
<text x="185.7" y="52.6">R20</text>
<text x="185.7" y="55">10k</text>
<text x="204.3" y="57.7">10k</text>
<text x="204.3" y="55.3">R19</text>
<text x="237.1" y="57.5">WS2812B</text>
<text x="13.1" y="64.8" transform="rotate(-90 13.1 64.8)">SW6</text>
<text x="15.1" y="63">10k</text>
<text x="15.9" y="60.6">R1</text>
<text x="29.1" y="62.2">C4</text>
<text x="37" y="62.2">1uf</text>
<text x="113.8" y="62">LED1</text>
<text x="238.9" y="60.4">LED4</text>
<text x="194.5" y="76.2">2.2nf</text>
<text x="194.5" y="73.8">C11</text>
<text x="237.1" y="72">WS2812B</text>
<text x="238.9" y="74.9">LED5</text>
<text x="17.2" y="82">C1</text>
<text x="17.2" y="79.2">C2</text>
<text x="23.8" y="82">22pf</text>
<text x="23.8" y="79.4">22pf</text>
<text x="34.1" y="82.8">16MHz</text>
<text x="34.1" y="80.4">X1</text>
<text x="132.3" y="80.5">C15</text>
<text x="131.6" y="89.5" transform="rotate(-90 131.6 89.5)">0.01uf</text>
<text x="134.9" y="89.8">0.1uf</text>
<text x="134.9" y="87.1">C13</text>
<text x="237.1" y="86.6">WS2812B</text>
<text x="238.9" y="89.5">LED6</text>
<text x="186.5" y="94.7">0.1uf</text>
<text x="186.5" y="92.3">C12</text>
<text x="25.1" y="101.3">1uf</text>
<text x="25.1" y="99.2">C5</text>
<text x="33.1" y="101.9">1uf</text>
<text x="34.4" y="99.2">C6</text>
<text x="237.1" y="101.1">WS2812B</text>
<text x="46.3" y="124.1">NR3015T2R2M</text>
<text x="52.9" y="121.5">L1</text>
<text x="51.3" y="129.3">U4</text>
<text x="45" y="132">TPS63001DRCR</text>
<text x="136" y="137">22</text>
<text x="136" y="134.6">R2</text>
<text x="136" y="142.3">22</text>
<text x="136" y="139.9">R3</text>
<text x="31.7" y="149">10uf</text>
<text x="31.8" y="146.6">C8</text>
<text x="76.7" y="149">10uf</text>
<text x="76.7" y="146.6">C7</text>
<text x="93.4" y="147.9">LED3</text>
<text x="107.6" y="146" transform="rotate(-90 107.6 146)">USB1</text>
<text x="168" y="149.2">D1</text>
<text x="111.4" y="151.7" transform="rotate(-90 111.4 151.7)">MICRO USB 5S B</text>
<text x="168" y="151.6">BAT54C</text>
<text x="46.3" y="171.7">NR3015T2R2M</text>
<text x="52.9" y="169.1">L2</text>
<text x="111.1" y="171.7">BIND</text>
<text x="158.7" y="171.7">RECEIVER</text>
<text x="51.3" y="179.3">TPS63002DRCR</text>
<text x="51.3" y="176.9">U3</text>
<text x="128" y="189.5">Q5</text>
<text x="31.7" y="196.6">10uf</text>
<text x="31.8" y="194.2">C9</text>
<text x="76.7" y="196.6">10uf</text>
<text x="76.7" y="194.2">C10</text>
<text x="112.8" y="195.3" transform="rotate(-90 112.8 195.3)">BUZZ</text>
<text x="163.1" y="192.7">P1</text>
<text x="163.1" y="195.2">JST-PH2</text>
</g>
<g font-size="2.5" fill="#00f">
<text x="155.8" y="13.4" transform="rotate(-90 155.8 13.4)">3</text>
<text x="156.9" y="17.2" transform="rotate(-90 156.9 17.2)">D</text>
<text x="165.1" y="14.6" transform="rotate(-90 165.1 14.6)">2</text>
<text x="166.4" y="17.3" transform="rotate(-90 166.4 17.3)">2</text>
<text x="167.7" y="14.6" transform="rotate(-90 167.7 14.6)">1</text>
<text x="169.1" y="17.3" transform="rotate(-90 169.1 17.3)">1</text>
<text x="187.6" y="13.4" transform="rotate(-90 187.6 13.4)">3</text>
<text x="188.6" y="17.2" transform="rotate(-90 188.6 17.2)">D</text>
<text x="196.8" y="14.6" transform="rotate(-90 196.8 14.6)">2</text>
<text x="198.2" y="17.3" transform="rotate(-90 198.2 17.3)">2</text>
<text x="199.5" y="14.6" transform="rotate(-90 199.5 14.6)">1</text>
<text x="200.8" y="17.3" transform="rotate(-90 200.8 17.3)">1</text>
<text x="220.7" y="13.4" transform="rotate(-90 220.7 13.4)">3</text>
<text x="221.7" y="17.2" transform="rotate(-90 221.7 17.2)">D</text>
<text x="229.9" y="14.6" transform="rotate(-90 229.9 14.6)">2</text>
<text x="231.2" y="17.3" transform="rotate(-90 231.2 17.3)">2</text>
<text x="232.6" y="14.6" transform="rotate(-90 232.6 14.6)">1</text>
<text x="233.9" y="17.3" transform="rotate(-90 233.9 17.3)">1</text>
<text x="253.7" y="13.4" transform="rotate(-90 253.7 13.4)">3</text>
<text x="254.8" y="17.2" transform="rotate(-90 254.8 17.2)">D</text>
<text x="264.3" y="14.6" transform="rotate(-90 264.3 14.6)">2</text>
<text x="265.6" y="17.3" transform="rotate(-90 265.6 17.3)">2</text>
<text x="267" y="14.6" transform="rotate(-90 267 14.6)">1</text>
<text x="268.3" y="17.3" transform="rotate(-90 268.3 17.3)">1</text>
<text x="42.9" y="22.4">42</text>
<text x="48.4" y="23.5">AREF</text>
<text x="83" y="23.5">PF0 (ADC0)</text>
<text x="99.5" y="22.4">41</text>
<text x="145.3" y="19.8">1</text>
<text x="148.7" y="20.8">G</text>
<text x="177" y="19.8">1</text>
<text x="180.4" y="20.8">G</text>
<text x="210.1" y="19.8">1</text>
<text x="213.5" y="20.8">G</text>
<text x="243.2" y="19.8">1</text>
<text x="246.6" y="20.8">G</text>
<text x="78.3" y="28.8">PF4 (ADC4TCK)</text>
<text x="83" y="26.1">PF1 (ADC1)</text>
<text x="99.5" y="27.7">39</text>
<text x="99.5" y="25.1">40</text>
<text x="155.8" y="28.2" transform="rotate(-90 155.8 28.2)">2</text>
<text x="156.9" y="24.8" transform="rotate(-90 156.9 24.8)">S</text>
<text x="187.6" y="28.2" transform="rotate(-90 187.6 28.2)">2</text>
<text x="188.6" y="24.8" transform="rotate(-90 188.6 24.8)">S</text>
<text x="220.7" y="28.2" transform="rotate(-90 220.7 28.2)">2</text>
<text x="221.7" y="24.8" transform="rotate(-90 221.7 24.8)">S</text>
<text x="253.7" y="28.2" transform="rotate(-90 253.7 28.2)">2</text>
<text x="254.8" y="24.8" transform="rotate(-90 254.8 24.8)">S</text>
<text x="76.8" y="31.4">PF5 (ADC5TMS))</text>
<text x="78.6" y="34.1">PF6 (ADC6TDO</text>
<text x="99.5" y="35.6">36</text>
<text x="99.5" y="33">37</text>
<text x="99.5" y="30.3">38</text>
<text x="77.8" y="42">PE6 (INT.6AIN0)</text>
<text x="78.9" y="36.7">PF7 (ADC7TDI)</text>
<text x="99.5" y="40.9">1</text>
<text x="83.8" y="44.6">PE2 (HWB)</text>
<text x="99.5" y="43.6">33</text>
<text x="44.5" y="51.5">3</text>
<text x="48.4" y="52.6">D-</text>
<text x="70.9" y="49.9">PC7 (ICP3CLK0OC4A)</text>
<text x="75.8" y="52.6">PC6 (OC3AOC4A)</text>
<text x="99.5" y="48.9">32</text>
<text x="99.5" y="51.5">31</text>
<text x="229.8" y="51.5">2</text>
<text x="232.5" y="52.8">DOUT</text>
<text x="247.2" y="50.2">DIN</text>
<text x="252.8" y="48.9">4</text>
<text x="44.5" y="54.2">4</text>
<text x="48.4" y="55.2">D+</text>
<text x="70.8" y="57.9">PD7 (T0OC4DADC10)</text>
<text x="99.5" y="56.8">27</text>
<text x="99.5" y="59.5">26</text>
<text x="149.1" y="56.8">1</text>
<text x="149.1" y="59.5">2</text>
<text x="151.8" y="58.1">CLKIN</text>
<text x="171.2" y="58.1">SDA</text>
<text x="177.4" y="59.5">23</text>
<text x="177.4" y="56.8">24</text>
<text x="44.5" y="62.1">6</text>
<text x="48.4" y="63.2">UCap</text>
<text x="72.4" y="60.5">PD6 (T1OC4DADC9)</text>
<text x="77" y="65.8">PD4 (ICP1ADC8)</text>
<text x="78.2" y="63.2">PD5 (XCK1CTS)</text>
<text x="99.5" y="62.1">22</text>
<text x="99.5" y="64.7">25</text>
<text x="149.1" y="62.1">3</text>
<text x="149.1" y="64.7">4</text>
<text x="151.8" y="60.8">NC</text>
<text x="151.8" y="63.4">NC</text>
<text x="169.8" y="63.4">RESV</text>
<text x="171.6" y="60.8">SCL</text>
<text x="177.4" y="64.7">21</text>
<text x="177.4" y="62.1">22</text>
<text x="247.2" y="64.7">DIN</text>
<text x="252.8" y="63.4">4</text>
<text x="44.5" y="67.4">7</text>
<text x="48.4" y="68.4">VBus</text>
<text x="76.9" y="71.1">PD2 (RXD1INT2)</text>
<text x="77.1" y="68.4">PD3 (TXD1INT3)</text>
<text x="99.5" y="67.4">21</text>
<text x="99.5" y="70">20</text>
<text x="149.1" y="67.4">5</text>
<text x="149.1" y="70">6</text>
<text x="151.8" y="66.1">NC</text>
<text x="151.8" y="68.7">NC</text>
<text x="151.8" y="71.4">AUX_DA</text>
<text x="167.8" y="68.7">CPOUT</text>
<text x="169.8" y="71.4">RESV</text>
<text x="169.8" y="66.1">RESV</text>
<text x="177.4" y="67.4">20</text>
<text x="177.4" y="70">19</text>
<text x="229.8" y="66.1">2</text>
<text x="232.5" y="67.4">DOUT</text>
<text x="42.9" y="78">16</text>
<text x="42.9" y="72.7">13</text>
<text x="48.4" y="73.7">RESET</text>
<text x="72.2" y="76.4">PD0 (OC0BSCLINT0)</text>
<text x="78.7" y="73.7">PD1 (SDAINT1)</text>
<text x="99.5" y="72.7">19</text>
<text x="99.5" y="75.3">18</text>
<text x="149.1" y="72.7">7</text>
<text x="149.1" y="75.3">8</text>
<text x="149.1" y="78">9</text>
<text x="151.8" y="74">AUX_CL</text>
<text x="151.8" y="76.6">VLOGIC</text>
<text x="172.7" y="76.6">NC</text>
<text x="177.4" y="78">16</text>
<text x="177.4" y="75.3">17</text>
<text x="252.8" y="78">4</text>
<text x="42.9" y="80.6">17</text>
<text x="48.4" y="79">XTAL2</text>
<text x="48.4" y="81.7">XTAL1</text>
<text x="62.3" y="81.7">PB7 (PCINT7OC0AOC1CRTS)</text>
<text x="99.5" y="83.3">30</text>
<text x="99.5" y="80.6">12</text>
<text x="147.5" y="80.6">10</text>
<text x="147.5" y="83.3">11</text>
<text x="151.8" y="79.3">AD0</text>
<text x="151.8" y="81.9">REGOUT</text>
<text x="172.7" y="81.9">NC</text>
<text x="172.7" y="79.3">NC</text>
<text x="177.4" y="83.3">14</text>
<text x="177.4" y="80.6">15</text>
<text x="229.8" y="80.6">2</text>
<text x="232.5" y="81.9">DOUT</text>
<text x="247.2" y="79.3">DIN</text>
<text x="58.5" y="84.3">PB6 (PCINT6OC1BOC4BADC13)</text>
<text x="58.5" y="87">PB5 (PCINT5OC1AOC4BADC12)</text>
<text x="72.3" y="89.6">PB4 (PCINT4ADC11)</text>
<text x="99.5" y="85.9">29</text>
<text x="99.5" y="88.6">28</text>
<text x="147.5" y="85.9">12</text>
<text x="151.8" y="84.6">FSYNC</text>
<text x="151.8" y="87.2">INT</text>
<text x="172.7" y="84.6">NC</text>
<text x="69.1" y="92.3">PB3 (PDOPCINT3MISO)</text>
<text x="70.3" y="94.9">PB2 (PDIPCINT2MOSI)</text>
<text x="99.5" y="91.2">11</text>
<text x="99.5" y="93.8">10</text>
<text x="229.8" y="95.2">2</text>
<text x="247.2" y="93.8">DIN</text>
<text x="252.8" y="92.5">4</text>
<text x="74.5" y="97.6">PB1 (PCINT1SCLK)</text>
<text x="77.6" y="100.2">PB0 (SSPCINT0)</text>
<text x="99.5" y="96.5">9</text>
<text x="99.5" y="99.1">8</text>
<text x="232.5" y="96.5">DOUT</text>
<text x="39.2" y="134.9">4</text>
<text x="43.1" y="135.9">L1</text>
<text x="59.8" y="135.9">L2</text>
<text x="65.1" y="134.9">2</text>
<text x="39.2" y="140.1">5</text>
<text x="39.2" y="142.8">8</text>
<text x="43.1" y="141.2">VIN</text>
<text x="43.1" y="143.9">VINA</text>
<text x="55.8" y="141.2">VOUT</text>
<text x="65.1" y="140.1">1</text>
<text x="115.9" y="140.9" transform="rotate(-90 115.9 140.9)">MTN1</text>
<text x="117.6" y="138.6">VBUS</text>
<text x="118.5" y="140.9" transform="rotate(-90 118.5 140.9)">MTN2</text>
<text x="120.9" y="143.9">D+</text>
<text x="121.6" y="141.2">D-</text>
<text x="39.2" y="148.1">6</text>
<text x="43.1" y="149.1">EN</text>
<text x="59.6" y="146.5">FB</text>
<text x="65.1" y="145.4">10</text>
<text x="118.7" y="149.1">GND</text>
<text x="121.5" y="146.5">ID</text>
<text x="59.7" y="151.8">PP</text>
<text x="65.1" y="150.7">11</text>
<text x="115.9" y="152.3" transform="rotate(-90 115.9 152.3)">MTN3</text>
<text x="118.5" y="152.3" transform="rotate(-90 118.5 152.3)">MTN4</text>
<text x="39.2" y="156">7</text>
<text x="43.1" y="157.1">PSSYNC</text>
<text x="39.2" y="182.5">4</text>
<text x="43.1" y="183.5">L1</text>
<text x="59.8" y="183.5">L2</text>
<text x="65.1" y="182.5">2</text>
<text x="39.2" y="187.8">5</text>
<text x="39.2" y="190.4">8</text>
<text x="43.1" y="188.8">VIN</text>
<text x="43.1" y="191.5">VINA</text>
<text x="55.8" y="188.8">VOUT</text>
<text x="65.1" y="187.8">1</text>
<text x="59.6" y="194.1">FB</text>
<text x="65.1" y="193.1">10</text>
<text x="39.2" y="198.4">6</text>
<text x="39.2" y="203.6">7</text>
<text x="43.1" y="199.4">EN</text>
<text x="59.7" y="199.4">PP</text>
<text x="65.1" y="198.4">11</text>
<text x="43.1" y="204.7">PSSYNC</text>
</g>
<g font-size="2.5" fill="#f00">
<text x="44.5" y="27.7">2</text>
<text x="48.4" y="28.8">UVcc</text>
<text x="42.9" y="35.6">34</text>
<text x="42.9" y="33">14</text>
<text x="48.4" y="34.1">VCC</text>
<text x="42.9" y="40.9">24</text>
<text x="48.4" y="42">AVCC</text>
<text x="48.4" y="36.7">VCC</text>
<text x="42.9" y="43.6">44</text>
<text x="48.4" y="44.6">AVCC</text>
<text x="229.8" y="48.9">1</text>
<text x="232.5" y="50.2">VDD</text>
<text x="229.8" y="63.4">1</text>
<text x="232.5" y="64.7">VDD</text>
<text x="229.8" y="78">1</text>
<text x="232.5" y="79.3">VDD</text>
<text x="170.8" y="87.2">VDD</text>
<text x="177.4" y="85.9">13</text>
<text x="229.8" y="92.5">1</text>
<text x="232.5" y="93.8">VDD</text>
</g>
<g font-size="2.5">
<text x="246.9" y="52.8">VSS</text>
<text x="252.8" y="51.5">3</text>
<text x="10.3" y="57.1" transform="rotate(-90 10.3 57.1)">3</text>
<text x="13" y="57.1" transform="rotate(-90 13 57.1)">4</text>
<text x="10.3" y="69.2" transform="rotate(-90 10.3 69.2)">1</text>
<text x="13" y="69.2" transform="rotate(-90 13 69.2)">2</text>
<text x="246.9" y="67.4">VSS</text>
<text x="252.8" y="66.1">3</text>
<text x="170.6" y="74">GND</text>
<text x="177.4" y="72.7">18</text>
<text x="246.9" y="81.9">VSS</text>
<text x="252.8" y="80.6">3</text>
<text x="42.9" y="88.6">15</text>
<text x="44.5" y="85.9">5</text>
<text x="48.4" y="87">UGnd</text>
<text x="48.4" y="89.6">GND</text>
<text x="42.9" y="93.8">35</text>
<text x="42.9" y="91.2">23</text>
<text x="48.4" y="94.9">GND</text>
<text x="48.4" y="92.3">GND</text>
<text x="252.8" y="95.2">3</text>
<text x="42.9" y="96.5">43</text>
<text x="48.4" y="97.6">GND</text>
<text x="246.9" y="96.5">VSS</text>
<text x="57" y="154.4">GND</text>
<text x="65.1" y="153.4">9</text>
<text x="55.6" y="157.1">PGND</text>
<text x="65.1" y="156">3</text>
<text x="113.5" y="176.9">1</text>
<text x="113.5" y="174.3">2</text>
<text x="161.1" y="174.3">3</text>
<text x="161.1" y="179.6">1</text>
<text x="161.1" y="176.9">2</text>
<text x="114.8" y="191.5">2</text>
<text x="114.8" y="194.1">1</text>
<text x="57" y="202.1">GND</text>
<text x="65.1" y="203.6">3</text>
<text x="65.1" y="201">9</text>
<text x="55.6" y="204.7">PGND</text>
</g>
<g font-size="2.5" fill="#8d2323">
<text x="168.3" y="201">2</text>
<text x="168.3" y="198.4">1</text>
</g>
</svg>
